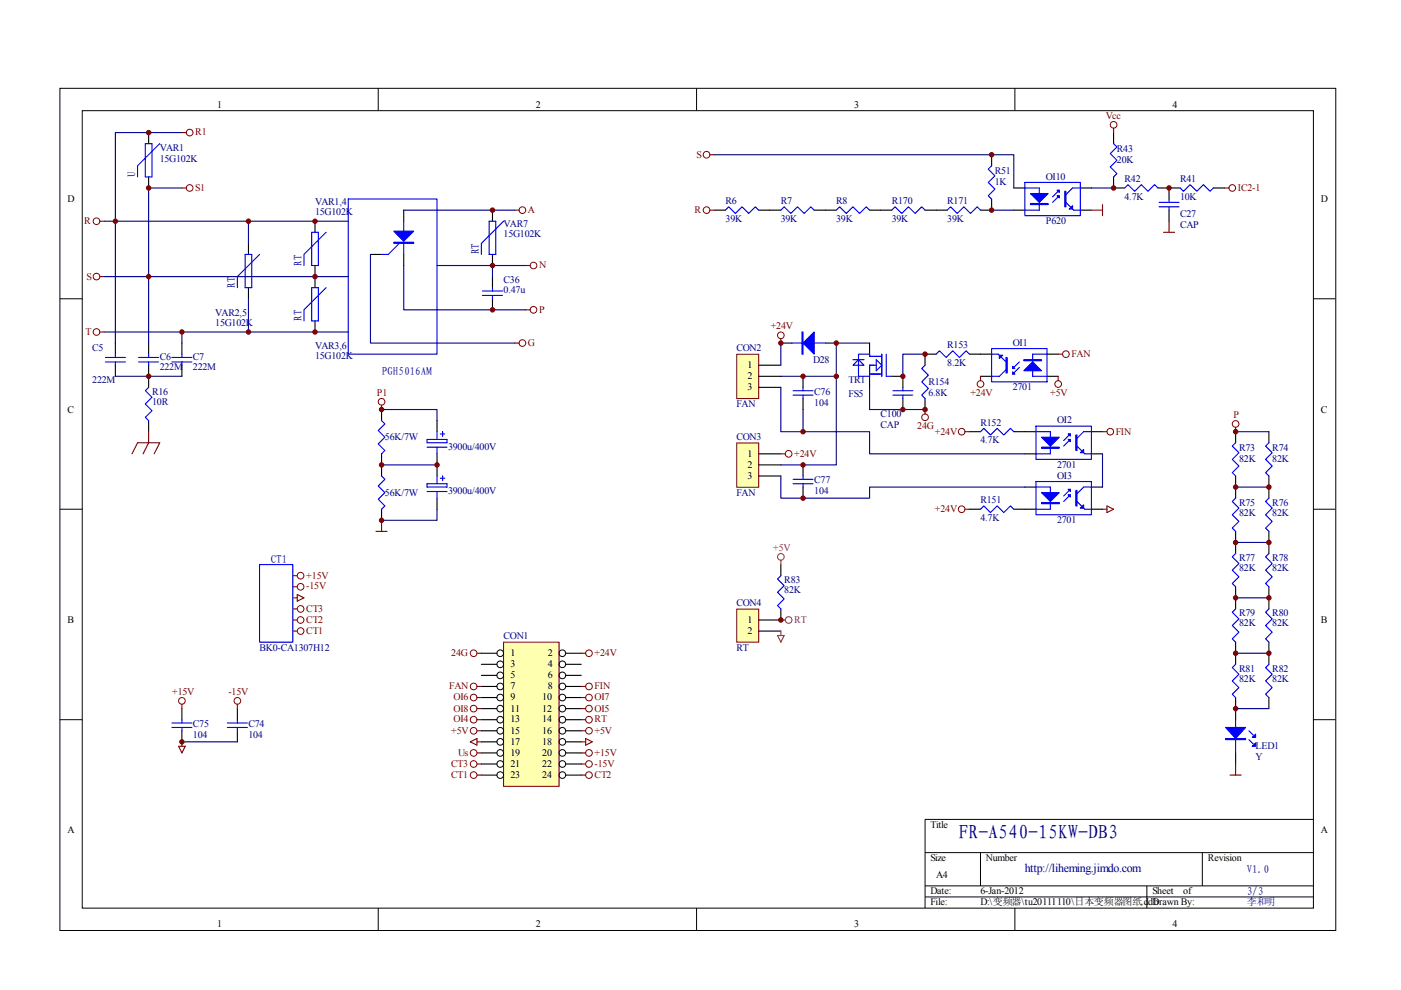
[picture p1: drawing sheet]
<svg xmlns="http://www.w3.org/2000/svg" width="297mm" height="210mm" viewBox="0 0 297 210" stroke-linecap="round" stroke-linejoin="round" font-family="sans-serif">
<g fill="none" stroke="#000" stroke-width=".21">
<path d="M12.7 18.7h270.5v178.6h-270.5zM80.2 18.7v4.7M147.7 18.7v4.7M215.2 18.7v4.7M17.4 23.5h261.1v169h-261.1zM12.7 63.3h4.7M278.4 63.3h4.7M12.7 108h4.7M278.4 108h4.7M12.7 152.6h4.7M278.4 152.6h4.7M278.4 173.7h-82.3v18.8"/>
<path d="M80.2 192.5v4.7M147.7 192.5v4.7M196.1 180.8h82.3M196.1 187.8h82.3M196.1 190.2h82.3M207.9 180.8v7M215.2 192.5v4.7M243.2 187.8v4.7M254.9 180.8v7"/>
</g>
<g fill="none" stroke="#00f" stroke-width=".23">
<path d="M30.8 30.5h1.4v7h-1.4zM33.9 30.5l-4.7 4.7v2.3M52 53.9h1.4v7.1h-1.4zM55 53.9l-4.7 4.7v2.4M66.1 49.3h1.4v7h-1.4zM69.1 49.3l-4.7 4.6v2.4M73.8 42.2h18.9v32.9h-18.9zM84.7 51.6l-2.4 2.3h-1.4M85.6 46.9v7M103.7 46.9h1.4v7h-1.4zM106.8 46.9l-4.7 4.7v2.3M22.3 76.7h4.3"/>
<path d="M22.3 75.8h4.3M24.5 75.1v.7M24.5 76.7v.7M29.4 76.7h4.2M29.4 75.8h4.2M31.5 75.1v.7M31.5 76.7v.7M36.4 76.7h4.3M36.4 75.8h4.3M38.6 75.1v.7M38.6 76.7v.7M66.1 61h1.4v7h-1.4z"/>
<path d="M69.1 61l-4.7 4.7v2.3M31.5 82.1l-.7 .7 1.4 1.4-1.4 1.5 1.4 1.4-1.4 1.4 .7 .7M80.9 89.2l.7 .7-1.4 1.4 1.4 1.4-1.4 1.4 1.4 1.4-.7 .7M90.5 93.2h4.3v.7h-4.3zM90.5 94.8h4.3M92.7 91.5v1.7M92.7 94.8v1.4M93.4 92h.9M93.8 91.5v1M80.9 100.9l.7 .7-1.4 1.4 1.4 1.4-1.4 1.5 1.4 1.4-.7 .7M90.5 102.6h4.3v.7h-4.3zM90.5 104.2h4.3"/>
<path d="M92.7 100.9v1.7M92.7 104.2v1.4M93.4 101.4h.9M93.8 100.9v1"/>
</g>
<g fill="none" stroke="#000" stroke-width=".23">
<path d="M31.5 28.1v2.4M31.5 37.5v2.4M52.7 51.6v2.3M66.8 46.9v2.4M66.8 56.3v4.7M78.5 53.9h2.4M85.6 44.6v2.3M85.6 53.9v2.4M104.4 44.6v2.3M104.4 53.9v2.4M24.5 72.7v2.4M24.5 77.4v2.4"/>
<path d="M31.5 72.7v2.4M31.5 77.4v4.7M38.6 72.7v2.4M38.6 77.4v2.4M52.7 61v2.3M66.8 68v2.4M31.5 89.2v2.3M80.9 86.8v2.4M80.9 96.2v4.7M92.7 89.2v2.3M92.7 96.2v4.7M80.9 108v2.3"/>
<path d="M92.7 105.6v2.4"/>
</g>
<g fill="none" stroke="#800000" stroke-width=".21">
<circle cx="40.2" cy="39.9" r=".71"/>
<circle cx="40.2" cy="28.1" r=".71"/>
<circle cx="20.5" cy="46.9" r=".71"/>
<circle cx="20.5" cy="58.6" r=".71"/>
<circle cx="110.8" cy="44.6" r=".71"/>
<circle cx="113.1" cy="56.3" r=".7"/>
<circle cx="20.5" cy="70.4" r=".71"/>
<circle cx="110.8" cy="72.7" r=".71"/>
<circle cx="113.1" cy="65.7" r=".71"/>
<circle cx="80.9" cy="85.2" r=".71"/>
</g>
<g fill="none" stroke="#800000" stroke-width=".23">
<path d="M38.6 28.1h.9M38.6 39.9h.9M21.2 46.9h.9M21.2 58.6h.9M109.1 44.6h1M111.5 56.3h.9M21.2 70.4h.9M109.1 72.7h1M111.5 65.7h.9M28 96.2l1.2-2.3h4.7l-1.2 2.3M31.5 91.5v2.4l-1.2 2.3M80.9 85.9v.9"/>
<path d="M79.7 112.7h2.4M80.9 110.3v2.4"/>
</g>
<g fill="#00f" stroke="#00f" stroke-width=".23">
<path d="M83.5 49h4.2l-2.1 2.1z"/>
<path d="M83.5 51.4h4.2v.2h-4.2z" fill-rule="evenodd"/>
</g>
<g fill="none" stroke="#000080" stroke-width=".23">
<path d="M38.6 28.1h-14.1v44.6M38.6 39.9h-7.1v32.8M22.1 46.9h51.7M22.1 58.6h51.7M52.7 46.9v4.7M78.5 53.9v18.8h30.6M85.6 56.3v9.4h25.9M85.6 44.6h23.5M92.7 56.3h11.7M22.1 70.4h51.7M24.5 79.8h14.1M38.6 70.4v2.3"/>
<path d="M52.7 63.3v7.1M80.9 86.8h11.8v2.4M80.9 98.6h11.8M92.7 108v2.3h-11.8"/>
</g>
<g fill="#800000" stroke="#800000" stroke-width=".21">
<circle cx="66.8" cy="46.9" r=".47"/>
<circle cx="66.8" cy="70.4" r=".47"/>
<circle cx="66.8" cy="58.6" r=".47"/>
<circle cx="38.6" cy="70.4" r=".47"/>
<circle cx="31.5" cy="79.8" r=".47"/>
<circle cx="104.4" cy="44.6" r=".47"/>
<circle cx="24.5" cy="46.9" r=".47"/>
<circle cx="31.5" cy="28.1" r=".47"/>
<circle cx="31.5" cy="39.9" r=".47"/>
<circle cx="31.5" cy="58.6" r=".47"/>
<circle cx="80.9" cy="98.6" r=".47"/>
<circle cx="80.9" cy="110.3" r=".47"/>
<circle cx="92.7" cy="98.6" r=".47"/>
<circle cx="80.9" cy="86.8" r=".47"/>
</g>
<path d="M106.8 136.2h11.7v30.5h-11.7z" fill="#ffffb0"/>
<g fill="none" stroke="#800000" stroke-width=".21">
<path d="M106.8 136.2h11.7v30.5h-11.7z"/>
<circle cx="149.8" cy="32.8" r=".71"/>
<circle cx="149.8" cy="44.6" r=".71"/>
<circle cx="63.7" cy="129.1" r=".71"/>
<circle cx="63.7" cy="133.8" r=".71"/>
<circle cx="63.7" cy="124.4" r=".71"/>
<circle cx="63.7" cy="131.5" r=".71"/>
<circle cx="63.7" cy="122.1" r=".71"/>
<circle cx="100.4" cy="138.5" r=".71"/>
<circle cx="124.9" cy="138.5" r=".7"/>
<circle cx="38.6" cy="148.6" r=".71"/>
<circle cx="50.3" cy="148.6" r=".71"/>
<circle cx="100.4" cy="145.5" r=".71"/>
<circle cx="100.4" cy="159.6" r=".71"/>
<circle cx="100.4" cy="152.6" r=".71"/>
<circle cx="100.4" cy="147.9" r=".71"/>
<circle cx="100.4" cy="154.9" r=".71"/>
<circle cx="100.4" cy="150.2" r=".71"/>
<circle cx="124.9" cy="145.5" r=".71"/>
<circle cx="124.9" cy="159.6" r=".71"/>
<circle cx="124.9" cy="152.6" r=".7"/>
<circle cx="124.9" cy="147.9" r=".7"/>
<circle cx="124.9" cy="154.9" r=".7"/>
<circle cx="124.9" cy="150.2" r=".7"/>
<circle cx="100.4" cy="162" r=".71"/>
<circle cx="100.4" cy="164.3" r=".71"/>
<circle cx="124.9" cy="162" r=".7"/>
<circle cx="124.9" cy="164.3" r=".7"/>
</g>
<g fill="none" stroke="#000" stroke-width=".21">
<circle cx="106.1" cy="138.5" r=".71"/>
<circle cx="119.2" cy="138.5" r=".71"/>
<circle cx="106.1" cy="143.2" r=".71"/>
<circle cx="106.1" cy="157.3" r=".71"/>
<circle cx="106.1" cy="145.5" r=".71"/>
<circle cx="106.1" cy="140.8" r=".71"/>
<circle cx="106.1" cy="159.6" r=".71"/>
<circle cx="106.1" cy="152.6" r=".71"/>
<circle cx="106.1" cy="147.9" r=".71"/>
<circle cx="106.1" cy="154.9" r=".71"/>
<circle cx="106.1" cy="150.2" r=".71"/>
<circle cx="119.2" cy="143.2" r=".71"/>
<circle cx="119.2" cy="157.3" r=".71"/>
<circle cx="119.2" cy="145.5" r=".71"/>
<circle cx="119.2" cy="140.8" r=".71"/>
<circle cx="119.2" cy="159.6" r=".71"/>
<circle cx="119.2" cy="152.6" r=".71"/>
<circle cx="119.2" cy="147.9" r=".71"/>
<circle cx="119.2" cy="154.9" r=".71"/>
<circle cx="119.2" cy="150.2" r=".71"/>
<circle cx="106.1" cy="162" r=".71"/>
<circle cx="106.1" cy="164.3" r=".71"/>
<circle cx="119.2" cy="162" r=".71"/>
<circle cx="119.2" cy="164.3" r=".71"/>
</g>
<g fill="none" stroke="#000" stroke-width=".23">
<path d="M210.2 32.8v2.4M214.9 39.9h2.4M229 39.9h2.4M104.4 58.6v2.4M151.4 44.6h2.4M160.9 44.6h4.7M172.6 44.6h4.7M184.4 44.6h4.7M196.1 44.6h4.7M210.2 42.2v2.4h-2.3M214.9 44.6h2.4M229 44.6h2.4"/>
<path d="M104.4 63.3v2.4M102.1 138.5h3.3M119.9 138.5h3.3M38.6 150.2v2.4M38.6 154.9v2.4M50.3 150.2v2.4M50.3 154.9v2.4M102.1 140.9h3.3M102.1 143.2h3.3M102.1 145.5h3.3M102.1 147.9h3.3M102.1 150.2h3.3"/>
<path d="M102.1 152.6h3.3M102.1 154.9h3.3M102.1 157.3h3.3M102.1 159.6h3.3M119.9 140.9h3.3M119.9 143.2h3.3M119.9 145.5h3.3M119.9 147.9h3.3M119.9 150.2h3.3M119.9 152.6h3.3M119.9 154.9h3.3M119.9 157.3h3.3"/>
<path d="M119.9 159.6h3.3M102.1 162h3.3M102.1 164.3h3.3M119.9 162h3.3M119.9 164.3h3.3"/>
</g>
<g fill="none" stroke="#800000" stroke-width=".23">
<path d="M150.5 32.8h.9M150.5 44.6h.9M62.1 122.1h.9M62.1 124.4h.9M62.1 126.8h.9M62.1 133.8h.9M62.1 131.5h.9M62.1 129.1h.9M63 126.1l1.4 .7-1.4 .7zM101.1 138.5h1M123.2 138.5h1M37.9 158.2h1.4l-.7 1.4z"/>
<path d="M38.6 149.3v.9M38.6 157.3v.9M50.3 149.3v.9M99.7 157.3l1.4-.7v1.4zM101.1 145.5h1M101.1 147.9h1M101.1 150.2h1M101.1 152.6h1M101.1 154.9h1M101.1 159.6h1M101.1 157.3h1M123.2 145.5h1"/>
<path d="M123.2 147.9h1M123.2 150.2h1M123.2 152.6h1M123.2 154.9h1M123.2 159.6h1M123.2 157.3h1M124.2 156.6l1.4 .7-1.4 .7zM101.1 162h1M101.1 164.3h1M123.2 162h1M123.2 164.3h1"/>
</g>
<g fill="#800000" stroke="#800000" stroke-width=".21">
<circle cx="52.7" cy="70.4" r=".47"/>
<circle cx="52.7" cy="46.9" r=".47"/>
<circle cx="104.4" cy="65.7" r=".47"/>
</g>
<g fill="none" stroke="#00f" stroke-width=".23">
<path d="M210.2 35.2l-.7 .7 1.4 1.4-1.4 1.4 1.4 1.4-1.4 1.4 .7 .7M217.3 38.7h11.7v7h-11.7zM217.3 39.9h3.1v4.7h-3.1M229 39.9h-1.6l-1.4 1.4M153.8 44.6l.7-.7 1.4 1.4 1.4-1.4 1.4 1.4 1.4-1.4 .8 .7M165.6 44.6l.7-.7 1.4 1.4 1.4-1.4 1.4 1.4 1.4-1.4 .7 .7M177.3 44.6l.7-.7 1.4 1.4 1.4-1.4 1.5 1.4 1.4-1.4 .7 .7M189.1 44.6l.7-.7 1.4 1.4 1.4-1.4 1.4 1.4 1.4-1.4 .7 .7M200.8 44.6l.7-.7 1.4 1.4 1.5-1.4 1.4 1.4 1.4-1.4 .7 .7M224.6 41.5l-1.4 1.4M224.6 40.3l-1.4 1.4M226 42.9l1.6 1.7h1.4"/>
<path d="M102.3 61.7h4.2M102.3 62.6h4.2M104.4 61v.7M104.4 62.6v.7M55 119.7h7.1v16.5h-7.1zM36.4 153.3h4.3M36.4 154.2h4.3M38.6 152.6v.7M38.6 154.2v.7M48.2 153.3h4.2M48.2 154.2h4.2M50.3 152.6v.7"/>
<path d="M50.3 154.2v.7"/>
</g>
<g fill="#00f" stroke="#00f" stroke-width=".23">
<path d="M218.5 41h3.7l-1.8 1.9z"/>
<path d="M224.1 40.3h.5v.5z"/>
<path d="M224.1 41.5h.5v.5z"/>
<path d="M227.4 43.6v.7h-.7z"/>
<path d="M218.5 43.1h3.7v.3h-3.7z" fill-rule="evenodd"/>
<path d="M225.8 40.6h.2v3.3h-.2z" fill-rule="evenodd"/>
</g>
<path d="M151.4 32.8h63.5v7.1M210.2 44.6h4.7" fill="none" stroke="#000080" stroke-width=".23"/>
<path d="M156.3 75.2h4.6v9.3h-4.6z" fill="#ffffb0"/>
<path d="M156.2 75.1h4.7v9.4h-4.7z" fill="none" stroke="#800000" stroke-width=".21"/>
<path d="M160.9 77.4h4.7M160.9 79.8h4.7M160.9 82.1h4.7" fill="none" stroke="#000" stroke-width=".23"/>
<path d="M156.3 94h4.6v9.3h-4.6z" fill="#ffffb0"/>
<g fill="none" stroke="#800000" stroke-width=".21">
<path d="M156.2 93.9h4.7v9.4h-4.7z"/>
<circle cx="236.1" cy="26.5" r=".71"/>
<circle cx="261.3" cy="39.9" r=".71"/>
<circle cx="165.6" cy="71.1" r=".71"/>
<circle cx="226" cy="75.1" r=".71"/>
<circle cx="167.2" cy="96.2" r=".71"/>
<circle cx="196.1" cy="88.5" r=".71"/>
<circle cx="203.9" cy="91.5" r=".7"/>
<circle cx="207.9" cy="81.4" r=".71"/>
<circle cx="224.3" cy="81.4" r=".71"/>
<circle cx="235.4" cy="91.5" r=".7"/>
<circle cx="262" cy="89.9" r=".71"/>
<circle cx="203.9" cy="108" r=".7"/>
</g>
<g fill="none" stroke="#000" stroke-width=".23">
<path d="M236.1 28.1v2.4M236.1 37.5v2.4h2.4M245.5 39.9h4.7M247.9 39.9v2.3M257.3 39.9h2.3M247.9 44.6v2.3M165.6 72.7h2.3M170.3 79.8v2.3M175 72.7h2.3M184.4 72.7v2.4M184.4 79.8v2.3M189.1 79.8h2.3v2.3"/>
<path d="M198.5 75.1h-2.4v2.3M205.5 75.1h4.7M207.9 79.8h2.3M222 79.8h2.3M222 75.1h2.3M160.9 96.2h4.7M160.9 98.6h4.7M170.3 84.5v2.3M170.3 98.6v2.3M191.4 84.5v2.3M196.1 84.5v2.3M205.5 91.5h2.4"/>
<path d="M214.9 91.5h4.7M217.3 96.2h2.3M231.4 96.2h2.4M231.4 91.5h2.4M262 91.5v2.4M269 91.5v2.4M160.9 100.9h4.7M165.6 119.7v2.4M170.3 103.3v2.3M205.5 108h2.4M214.9 108h4.7M217.3 103.3h2.3"/>
<path d="M231.4 103.3h2.4M231.4 108h2.4M262 100.9v4.7M262 112.7v4.7M269 100.9v4.7M269 112.7v4.7M165.6 129.1v2.4M262 124.4v4.7M262 136.2v4.7M269 124.4v4.7M269 136.2v4.7M262 147.9v4.7"/>
<path d="M262 159.6v2.4M269 147.9v2.3"/>
</g>
<g fill="none" stroke="#800000" stroke-width=".23">
<path d="M236.1 27.2v.9M259.6 39.9h1M231.4 44.6h2.4M233.8 43.4v2.3M246.7 49.3h2.3M247.9 46.9v2.4M165.6 71.8v.9M207.9 79.8v.9M224.3 79.8v.9M224.3 75.1h1M165.6 96.2h.9M196.1 86.8v1"/>
<path d="M204.6 91.5h.9M233.8 91.5h.9M262 90.6v.9M204.6 108h.9M233.8 108h.9M234.7 107.3l1.4 .7-1.4 .7zM260.8 164.3h2.3M262 162v2.3"/>
</g>
<g fill="none" stroke="#000080" stroke-width=".23">
<path d="M231.4 39.9h4.7M111.5 56.3h-7.1v2.3M165.6 79.8h11.7v18.8h-11.7M165.6 72.7v4.7M184.4 72.7h-7.1v7.1M196.1 75.1h-4.7v4.7M165.6 82.1v9.4h18.8v4.7h32.9M170.3 86.8v4.7M184.4 82.1v4.7h11.7M233.8 96.2v7.1M262 91.5h7M165.6 100.9v4.7h18.8v-2.3h32.9"/>
<path d="M262 115h7M262 103.3h7M262 138.5h7M262 126.8h7M262 150.2h7"/>
</g>
<g fill="none" stroke="#00f" stroke-width=".23">
<path d="M236.1 30.5l.7 .7-1.4 1.4 1.4 1.4-1.4 1.4 1.4 1.4-.7 .7M238.5 39.9l.7-.7 1.4 1.4 1.4-1.4 1.4 1.4 1.4-1.4 .7 .7M250.2 39.9l.7 .7 1.4-1.4 1.4 1.4 1.5-1.4 1.4 1.4 .7-.7M245.7 43.9h4.3M245.7 42.9h4.3M247.9 42.2v.7M247.9 43.9v.7M167.9 72.7h7.1M180.8 76.3h2.4M182 76.3l1.2 1.1h-2.4zM184.4 79.3h2.6M185.8 76.3l1.2 1.1-1.2 1.2z"/>
<path d="M187 75.6h-2.6v-.5h-2.4v4.7h2.4v-2.4h1.4M187 75.1v4.7M187.9 75.1v4.7h1.2M196.1 77.4l-.7 .7 1.4 1.4-1.4 1.5 1.4 1.4-1.4 1.4 .7 .7M198.5 75.1l.7-.7 1.4 1.4 1.4-1.4 1.4 1.4 1.4-1.4 .7 .7M210.2 73.9h11.8v7.1h-11.8zM210.2 75.1h1.4l1.7 1.6M213.3 78.4l-1.4 1.4h-1.7M216.1 76.7l-1.4 1.4M216.1 77.9l-1.4 1.4M222 75.1h-3.1v4.7h3.1M168.1 83.8h4.3"/>
<path d="M168.1 82.8h4.3M170.3 82.1v.7M170.3 83.8v.7M189.3 83.8h4.2M189.3 82.8h4.2M191.4 82.1v.7M191.4 83.8v.7M207.9 91.5l.7-.7 1.4 1.4 1.4-1.4 1.4 1.4 1.4-1.4 .7 .7M219.6 90.4h11.8v7h-11.8zM219.6 91.5h3.1v4.7h-3.1M226.9 93.2l-1.4 1.4M226.9 92l-1.4 1.4"/>
<path d="M228.3 94.6l1.7 1.6h1.4M231.4 91.5h-1.6l-1.5 1.4M262 93.9l-.7 .7 1.4 1.4-1.4 1.4 1.4 1.4-1.4 1.4 .7 .7M269 93.9l-.7 .7 1.4 1.4-1.4 1.4 1.4 1.4-1.4 1.4 .7 .7M168.1 102.6h4.3M168.1 101.6h4.3M170.3 100.9v.7M170.3 102.6v.7M207.9 108l.7-.7 1.4 1.4 1.4-1.4 1.4 1.4 1.4-1.4 .7 .7M219.6 102.1h11.8v7h-11.8zM219.6 103.3h3.1v4.7h-3.1M226.9 104.9l-1.4 1.4"/>
<path d="M226.9 103.7l-1.4 1.4M228.3 106.3l1.7 1.7h1.4M231.4 103.3h-1.6l-1.5 1.4M262 105.6l-.7 .7 1.4 1.4-1.4 1.4 1.4 1.5-1.4 1.4 .7 .7M262 117.4l-.7 .7 1.4 1.4-1.4 1.4 1.4 1.4-1.4 1.4 .7 .7M269 105.6l-.7 .7 1.4 1.4-1.4 1.4 1.4 1.5-1.4 1.4 .7 .7M269 117.4l-.7 .7 1.4 1.4-1.4 1.4 1.4 1.4-1.4 1.4 .7 .7M165.6 122.1l-.7 .7 1.4 1.4-1.4 1.4 1.4 1.4-1.4 1.4 .7 .7M262 129.1l-.7 .7 1.4 1.4-1.4 1.4 1.4 1.4-1.4 1.4 .7 .8M269 129.1l-.7 .7 1.4 1.4-1.4 1.4 1.4 1.4-1.4 1.4 .7 .8M262 140.9l-.7 .7 1.4 1.4-1.4 1.4 1.4 1.4-1.4 1.4 .7 .7M262 152.6v7"/>
<path d="M264.8 156.8l.9 1M264.8 154.9l.9 1M269 140.9l-.7 .7 1.4 1.4-1.4 1.4 1.4 1.4-1.4 1.4 .7 .7"/>
</g>
<g fill="#00f" stroke="#00f" stroke-width=".23">
<path d="M170.3 72.7l2.3-2.3v4.7z"/>
<path d="M217.1 78.6l1.8-1.9 1.9 1.9z"/>
<path d="M214.7 78.8l.5 .5h-.5z"/>
<path d="M214.7 77.7l.5 .4h-.5z"/>
<path d="M211.9 75.3h.7l-.7 .7z"/>
<path d="M220.8 92.7h3.8l-1.9 1.9z"/>
<path d="M226.5 92h.4v.5z"/>
<path d="M226.5 93.2h.4v.4z"/>
<path d="M229.8 95.3v.7h-.8z"/>
<path d="M220.8 104.4h3.8l-1.9 1.9z"/>
<path d="M226.5 103.7h.4v.5z"/>
<path d="M226.5 104.9h.4v.5z"/>
<path d="M229 107.7l.8-.7v.7z"/>
<path d="M259.9 154.2h4.2l-2.1 2.4z"/>
<path d="M265.5 158.2l.7-.7v.7z"/>
<path d="M265.5 156.4l.7-.8v.8z"/>
<path d="M170 70.4h.3v4.7h-.3z" fill-rule="evenodd"/>
<path d="M217.1 76.3h3.7v.2h-3.7z" fill-rule="evenodd"/>
<path d="M213.3 75.8h.2v3.3h-.2z" fill-rule="evenodd"/>
<path d="M220.8 94.8h3.8v.3h-3.8z" fill-rule="evenodd"/>
<path d="M228.1 92.2h.2v3.3h-.2z" fill-rule="evenodd"/>
<path d="M220.8 106.6h3.8v.2h-3.8z" fill-rule="evenodd"/>
<path d="M228.1 104h.2v3.3h-.2z" fill-rule="evenodd"/>
<path d="M259.9 156.6h4.2v.2h-4.2z" fill-rule="evenodd"/>
</g>
<g fill="#800000" stroke="#800000" stroke-width=".21">
<circle cx="210.2" cy="44.6" r=".47"/>
<circle cx="210.2" cy="32.8" r=".47"/>
<circle cx="177.3" cy="79.8" r=".47"/>
<circle cx="191.4" cy="79.8" r=".47"/>
<circle cx="177.3" cy="72.7" r=".47"/>
<circle cx="196.1" cy="75.1" r=".47"/>
<circle cx="196.1" cy="86.8" r=".47"/>
<circle cx="191.4" cy="86.8" r=".47"/>
<circle cx="170.3" cy="79.8" r=".47"/>
<circle cx="170.3" cy="98.6" r=".47"/>
<circle cx="170.3" cy="105.6" r=".47"/>
<circle cx="170.3" cy="91.5" r=".47"/>
<circle cx="104.4" cy="56.3" r=".47"/>
<circle cx="262" cy="91.5" r=".47"/>
<circle cx="262" cy="150.2" r=".47"/>
<circle cx="269" cy="138.5" r=".47"/>
<circle cx="262" cy="138.5" r=".47"/>
<circle cx="262" cy="126.8" r=".47"/>
<circle cx="269" cy="126.8" r=".47"/>
<circle cx="262" cy="115" r=".47"/>
<circle cx="269" cy="115" r=".47"/>
<circle cx="262" cy="103.3" r=".47"/>
<circle cx="269" cy="103.3" r=".47"/>
</g>
<path d="M156.3 129.2h4.6v7h-4.6z" fill="#ffffb0"/>
<path d="M156.2 129.1h4.7v7.1h-4.7z" fill="none" stroke="#800000" stroke-width=".21"/>
<path d="M160.9 131.5h4.7M160.9 133.8h4.7" fill="none" stroke="#000" stroke-width=".23"/>
<g fill="none" stroke="#a1006a" stroke-width=".21">
<circle cx="165.6" cy="118.1" r=".7"/>
<circle cx="167.2" cy="131.5" r=".71"/>
</g>
<path d="M165.6 118.8v.9M164.9 134.7h1.4l-.7 1.5zM165.6 133.8v.9M165.6 131.5h.9" fill="none" stroke="#a1006a" stroke-width=".23"/>
<g fill="#800000" stroke="#800000" stroke-width=".21">
<circle cx="165.6" cy="131.5" r=".47"/>
<circle cx="236.1" cy="39.9" r=".47"/>
<circle cx="247.9" cy="39.9" r=".47"/>
<circle cx="38.6" cy="157.3" r=".47"/>
<circle cx="165.6" cy="72.7" r=".47"/>
</g>
<path d="M38.6 157.3h11.7" fill="none" stroke="#000080" stroke-width=".23"/>
<text font-size="4.2" fill="#000080" x="203.2" y="177.8">FR-A540-15KW-DB3</text>
<text font-size="2.5" fill="#000080" x="217.3" y="184.8">http://liheming.jimdo.com</text>
<g font-size="2.3" fill="#000080">
<text x="28.7" y="37.5" transform="rotate(-90 28.7 37.5)">U</text>
<text x="101.6" y="53.9" transform="rotate(-90 101.6 53.9)">RT</text>
<text x="64" y="56.3" transform="rotate(-90 64 56.3)">RT</text>
<text x="49.9" y="61" transform="rotate(-90 49.9 61)">RT</text>
<text x="64" y="68" transform="rotate(-90 64 68)">RT</text>
<text x="80.9" y="79.4">PGH5016AM</text>
<text x="57.4" y="119.4">CT1</text>
<text x="264.3" y="185.2">V1.0</text>
<text x="264.3" y="189.8">3/3</text>
</g>
<g font-size="2.1">
<text x="46.1" y="22.9">1</text>
<text x="113.6" y="22.9">2</text>
<text x="181.1" y="22.9">3</text>
<text x="248.6" y="22.9">4</text>
<text x="14.3" y="42.8">D</text>
<text x="280.1" y="42.8">D</text>
<text x="158.5" y="78.1">1</text>
<text x="158.5" y="80.4">2</text>
<text x="158.5" y="82.7">3</text>
<text x="14.3" y="87.5">C</text>
<text x="280.1" y="87.5">C</text>
<text x="158.5" y="96.9">1</text>
<text x="158.5" y="99.2">2</text>
<text x="158.5" y="101.5">3</text>
<text x="14.3" y="132.1">B</text>
<text x="158.5" y="132.1">1</text>
<text x="158.5" y="134.4">2</text>
<text x="280.1" y="132.1">B</text>
<text x="108.2" y="139.1">1</text>
<text x="108.2" y="141.5">3</text>
<text x="108.2" y="143.8">5</text>
<text x="116.2" y="139.1">2</text>
<text x="116.2" y="141.5">4</text>
<text x="116.2" y="143.8">6</text>
<text x="108.2" y="146.1">7</text>
<text x="108.2" y="148.5">9</text>
<text x="115" y="148.5">10</text>
<text x="116.2" y="146.1">8</text>
<text x="108.2" y="150.9">11</text>
<text x="108.2" y="153.2">13</text>
<text x="108.2" y="155.5">15</text>
<text x="115" y="150.9">12</text>
<text x="115" y="153.2">14</text>
<text x="115" y="155.5">16</text>
<text x="108.2" y="157.9">17</text>
<text x="108.2" y="160.3">19</text>
<text x="115" y="157.9">18</text>
<text x="115" y="160.3">20</text>
<text x="108.2" y="162.6">21</text>
<text x="108.2" y="164.9">23</text>
<text x="115" y="162.6">22</text>
<text x="115" y="164.9">24</text>
<text x="14.3" y="176.7">A</text>
<text x="197.3" y="175.5">Title</text>
<text x="280.1" y="176.7">A</text>
<text x="197.3" y="182.6">Size</text>
<text x="209" y="182.6">Number</text>
<text x="256.1" y="182.6">Revision</text>
<text x="197.3" y="189.6">Date:</text>
<text x="197.3" y="192">File:</text>
<text x="198.5" y="186.1">A4</text>
<text x="207.9" y="189.6">6-Jan-2012</text>
<text x="207.9" y="192">D:\变频器\tu20111110\日本变频器图纸.ddb</text>
<text x="244.3" y="189.6">Sheet</text>
<text x="244.3" y="192">Drawn By:</text>
<text x="250.9" y="189.6">of</text>
<text x="46.1" y="196.6">1</text>
<text x="113.6" y="196.6">2</text>
<text x="181.1" y="196.6">3</text>
<text x="248.6" y="196.6">4</text>
</g>
<g font-size="2.1" fill="#800000">
<text x="41.4" y="28.7">R1</text>
<text x="234.4" y="25.2">Vcc</text>
<text x="147.7" y="33.5">S</text>
<text x="41.4" y="40.5">S1</text>
<text x="262.5" y="40.5">IC2-1</text>
<text x="17.9" y="47.5">R</text>
<text x="111.9" y="45.1">A</text>
<text x="147.2" y="45.1">R</text>
<text x="18.4" y="59.3">S</text>
<text x="114.3" y="56.9">N</text>
<text x="18.1" y="71">T</text>
<text x="114.3" y="66.3">P</text>
<text x="163.4" y="69.8">+24V</text>
<text x="111.9" y="73.3">G</text>
<text x="227.2" y="75.7">FAN</text>
<text x="79.9" y="83.9">P1</text>
<text x="205.7" y="83.9">+24V</text>
<text x="222.7" y="83.9">+5V</text>
<text x="261.5" y="88.6">P</text>
<text x="194.5" y="90.9">24G</text>
<text x="198.2" y="92.1">+24V</text>
<text x="236.6" y="92.1">FIN</text>
<text x="168.4" y="96.9">+24V</text>
<text x="198.2" y="108.6">+24V</text>
<text x="64.9" y="122.7">+15V</text>
<text x="64.9" y="125">-15V</text>
<text x="64.9" y="129.7">CT3</text>
<text x="64.9" y="134.4">CT1</text>
<text x="64.9" y="132.1">CT2</text>
<text x="95.7" y="139.1">24G</text>
<text x="126.1" y="139.1">+24V</text>
<text x="36.5" y="147.3">+15V</text>
<text x="48.4" y="147.3">-15V</text>
<text x="95.2" y="146.1">FAN</text>
<text x="96.2" y="148.5">OI6</text>
<text x="126.1" y="146.1">FIN</text>
<text x="126.1" y="148.5">OI7</text>
<text x="95.7" y="155.5">+5V</text>
<text x="96.2" y="150.9">OI8</text>
<text x="96.2" y="153.2">OI4</text>
<text x="126.1" y="150.9">OI5</text>
<text x="126.1" y="153.2">RT</text>
<text x="126.1" y="155.5">+5V</text>
<text x="97.1" y="160.3">Us</text>
<text x="126.1" y="160.3">+15V</text>
<text x="95.7" y="162.6">CT3</text>
<text x="95.7" y="164.9">CT1</text>
<text x="126.1" y="164.9">CT2</text>
<text x="126.1" y="162.6">-15V</text>
</g>
<g font-size="2.1" fill="#000080">
<text x="33.9" y="32">VAR1</text>
<text x="33.9" y="34.4">15G102K</text>
<text x="236.8" y="32.3">R43</text>
<text x="236.8" y="34.6">20K</text>
<text x="210.9" y="36.9">R51</text>
<text x="210.9" y="39.3">1K</text>
<text x="221.7" y="38.1">OI10</text>
<text x="238.4" y="38.6">R42</text>
<text x="250.2" y="38.6">R41</text>
<text x="66.8" y="43.5">VAR1,4</text>
<text x="66.8" y="45.6">15G102K</text>
<text x="153.8" y="43.3">R6</text>
<text x="153.8" y="47">39K</text>
<text x="165.5" y="43.3">R7</text>
<text x="165.5" y="47">39K</text>
<text x="177.3" y="43.3">R8</text>
<text x="177.3" y="47">39K</text>
<text x="189.1" y="43.3">R170</text>
<text x="189.1" y="47">39K</text>
<text x="200.8" y="43.3">R171</text>
<text x="200.8" y="47">39K</text>
<text x="221.7" y="47.5">P620</text>
<text x="238.4" y="42.3">4.7K</text>
<text x="250.2" y="42.3">10K</text>
<text x="250.2" y="46.1">C27</text>
<text x="106.8" y="48.2">VAR7</text>
<text x="106.8" y="50.3">15G102K</text>
<text x="250.2" y="48.4">CAP</text>
<text x="106.8" y="60">C36</text>
<text x="106.8" y="62.1">0.47u</text>
<text x="45.6" y="67">VAR2,5</text>
<text x="45.6" y="69.1">15G102K</text>
<text x="19.6" y="74.5">C5</text>
<text x="33.9" y="76.4">C6</text>
<text x="40.9" y="76.4">C7</text>
<text x="66.8" y="74">VAR3,6</text>
<text x="66.8" y="76.1">15G102K</text>
<text x="156.1" y="74.5">CON2</text>
<text x="172.4" y="76.9">D28</text>
<text x="200.8" y="73.8">R153</text>
<text x="200.8" y="77.6">8.2K</text>
<text x="214.7" y="73.3">OI1</text>
<text x="19.6" y="81.3">222M</text>
<text x="32.3" y="83.7">R16</text>
<text x="33.9" y="78.5">222M</text>
<text x="40.9" y="78.5">222M</text>
<text x="172.6" y="83.7">C76</text>
<text x="179.9" y="81.3">TR1</text>
<text x="196.8" y="81.5">R154</text>
<text x="196.8" y="83.9">6.8K</text>
<text x="214.7" y="82.7">2701</text>
<text x="32.3" y="85.8">10R</text>
<text x="156.1" y="86.3">FAN</text>
<text x="172.6" y="86">104</text>
<text x="179.9" y="84.2">FS5</text>
<text x="186.7" y="88.4">C100</text>
<text x="224.1" y="89.8">OI2</text>
<text x="81.6" y="93.3">56K/7W</text>
<text x="95" y="95.4">3900u/400V</text>
<text x="156.1" y="93.3">CON3</text>
<text x="186.7" y="90.7">CAP</text>
<text x="207.9" y="90.3">R152</text>
<text x="207.9" y="94">4.7K</text>
<text x="262.7" y="95.7">R73</text>
<text x="269.7" y="95.7">R74</text>
<text x="224.1" y="99.2">2701</text>
<text x="224.1" y="101.5">OI3</text>
<text x="262.7" y="98">82K</text>
<text x="269.7" y="98">82K</text>
<text x="81.6" y="105.1">56K/7W</text>
<text x="95" y="104.8">3900u/400V</text>
<text x="156.1" y="105.1">FAN</text>
<text x="172.6" y="102.5">C77</text>
<text x="172.6" y="104.8">104</text>
<text x="207.9" y="106.7">R151</text>
<text x="262.7" y="107.2">R75</text>
<text x="269.7" y="107.2">R76</text>
<text x="207.9" y="110.4">4.7K</text>
<text x="224.1" y="110.9">2701</text>
<text x="262.7" y="109.3">82K</text>
<text x="269.7" y="109.3">82K</text>
<text x="262.7" y="118.9">R77</text>
<text x="269.7" y="118.9">R78</text>
<text x="166.3" y="123.6">R83</text>
<text x="166.3" y="125.7">82K</text>
<text x="262.7" y="121">82K</text>
<text x="269.7" y="121">82K</text>
<text x="156.1" y="128.5">CON4</text>
<text x="262.7" y="130.7">R79</text>
<text x="269.7" y="130.7">R80</text>
<text x="55" y="137.9">BK0-CA1307H12</text>
<text x="106.8" y="135.6">CON1</text>
<text x="156.1" y="137.9">RT</text>
<text x="262.7" y="132.8">82K</text>
<text x="269.7" y="132.8">82K</text>
<text x="262.7" y="142.4">R81</text>
<text x="269.7" y="142.4">R82</text>
<text x="262.7" y="144.5">82K</text>
<text x="269.7" y="144.5">82K</text>
<text x="40.9" y="154.1">C75</text>
<text x="52.7" y="154.1">C74</text>
<text x="40.9" y="156.5">104</text>
<text x="52.7" y="156.5">104</text>
<text x="266.2" y="158.8">LED1</text>
<text x="266.2" y="161.2">Y</text>
<text x="264.3" y="192">李和明</text>
</g>
<g font-size="2.1" fill="#a1006a">
<text x="163.9" y="116.8">+5V</text>
<text x="168.4" y="132.1">RT</text>
</g>
</svg>
